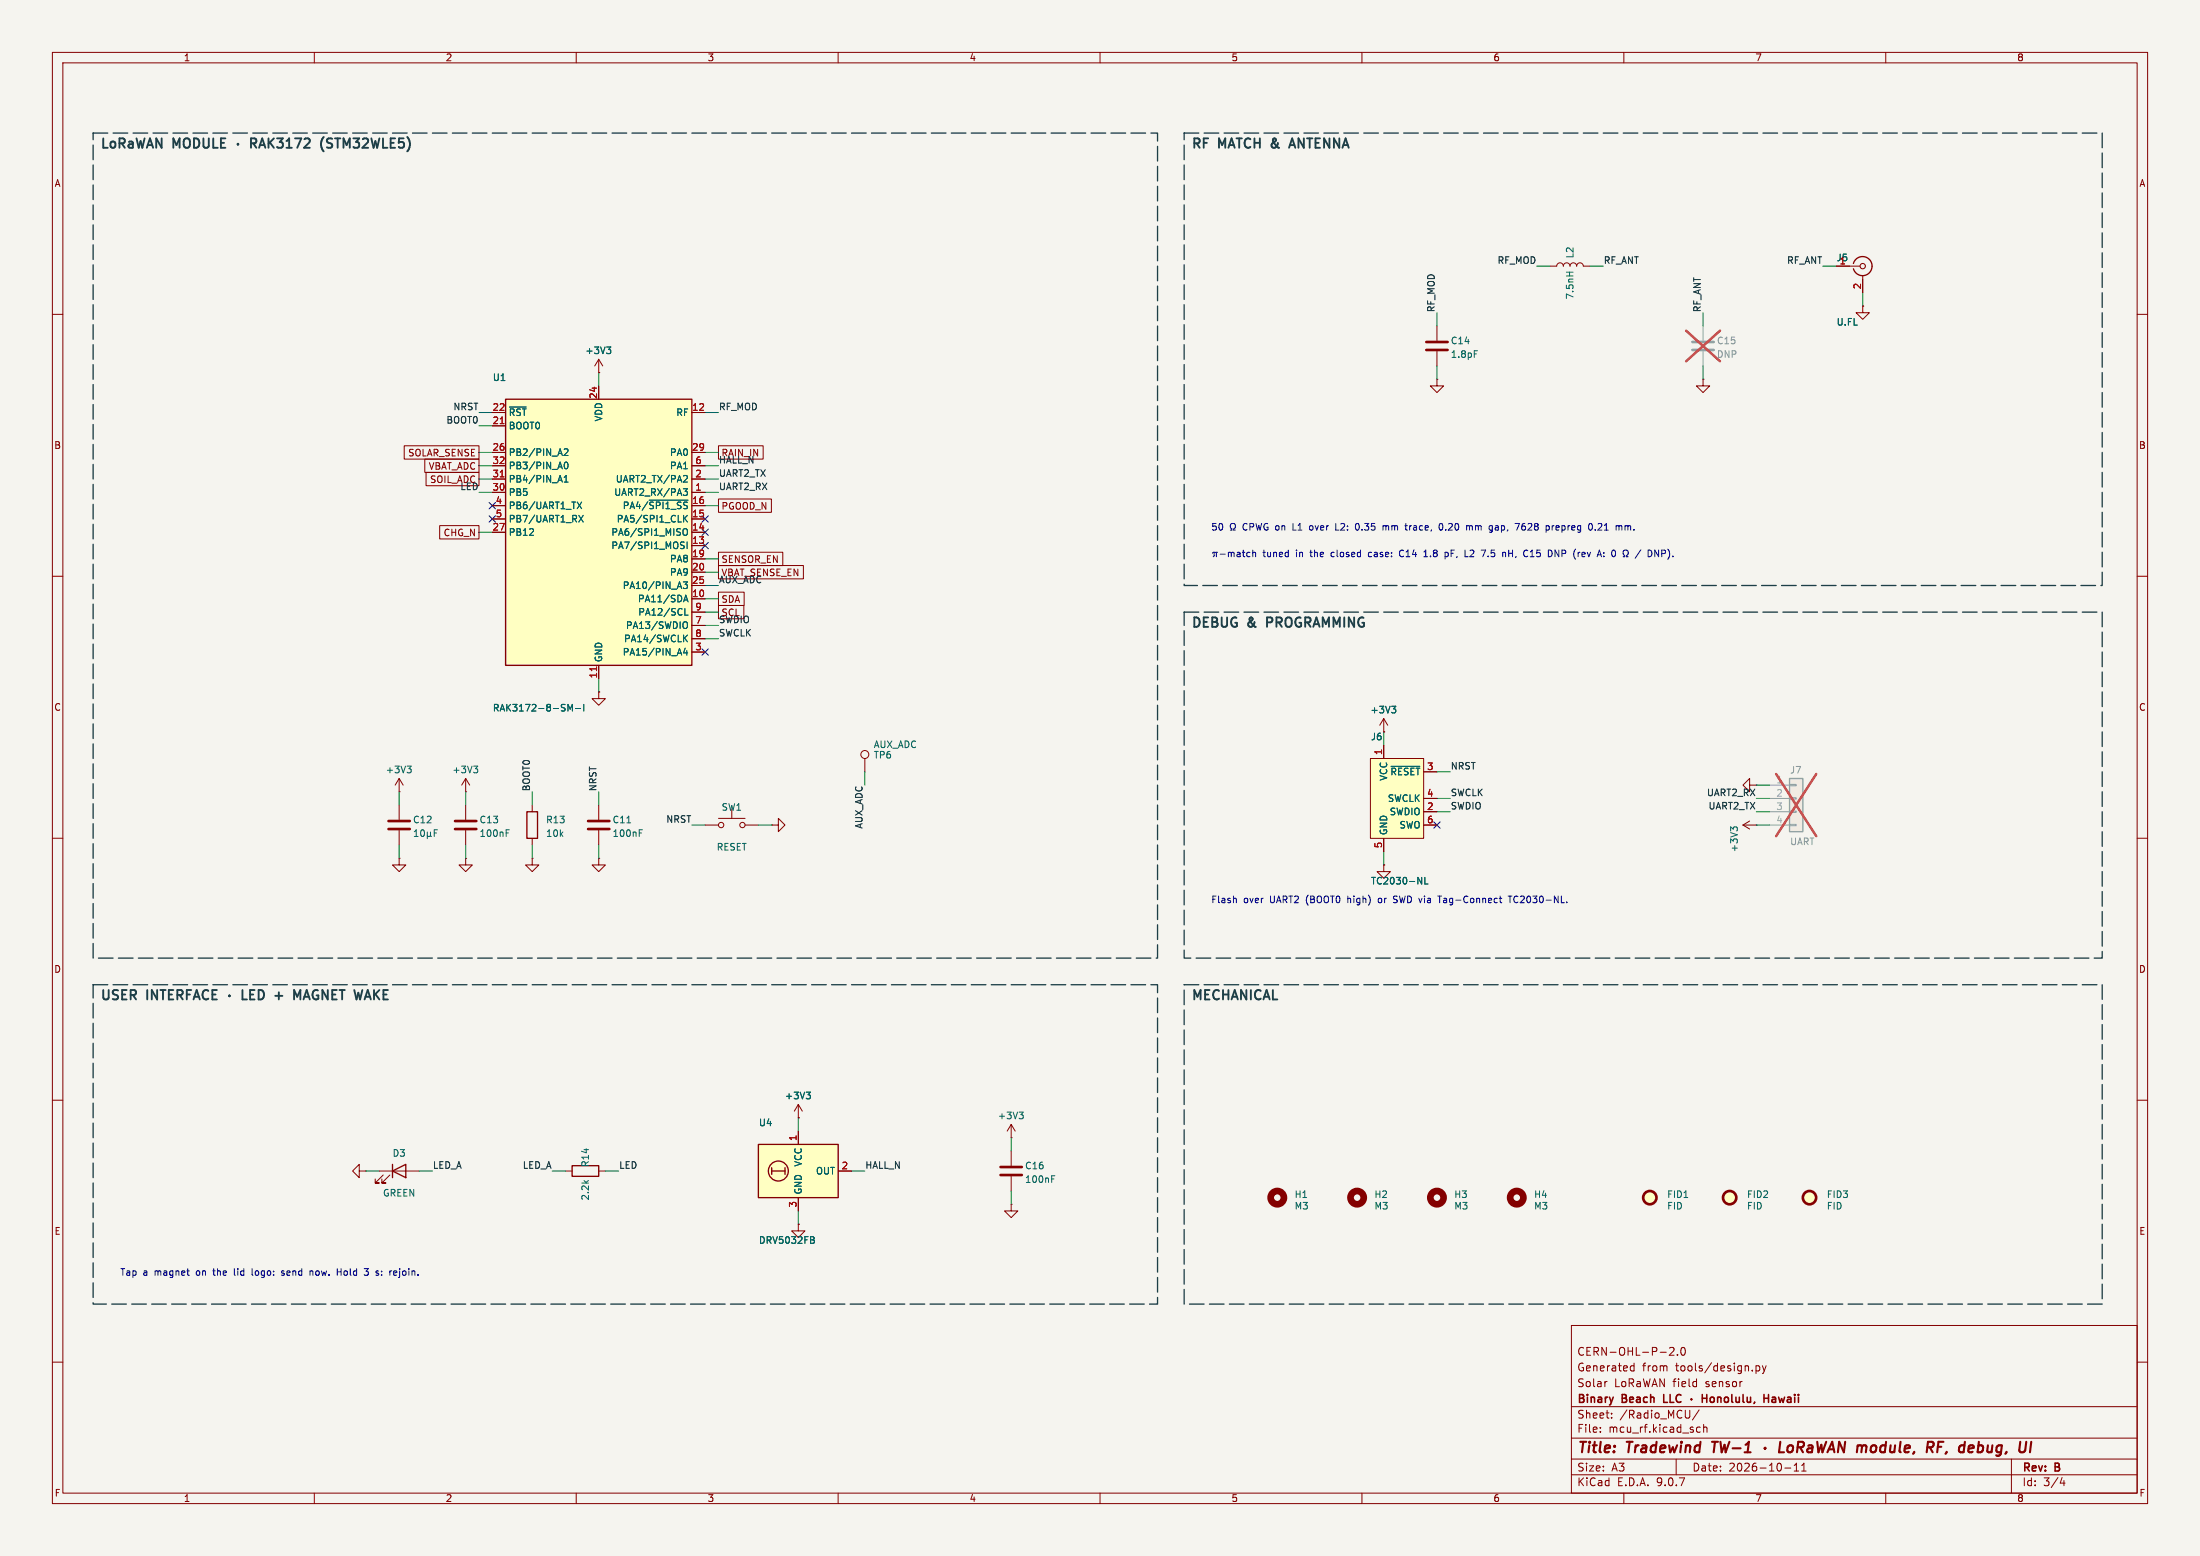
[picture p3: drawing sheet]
<svg xmlns="http://www.w3.org/2000/svg" width="420mm" height="297mm" viewBox="0 0 420 297" stroke-linecap="round" stroke-linejoin="round" font-family="sans-serif">
<path d="M0 0h420v297h-420z" fill="#f5f4ef" stroke="#f5f4ef" stroke-width=".19"/>
<g fill="none" stroke="#840000" stroke-width=".19">
<path d="M10 10h400v277h-400zM12 12h396v273h-396zM60 10v2M110 10v2M160 10v2M210 10v2M260 10v2M310 10v2M360 10v2M10 60h2M408 60h2M10 110h2"/>
<path d="M408 110h2M10 160h2M408 160h2M10 210h2M408 210h2M300 253h108v32h-108zM318.7 257.3l.6-.1 .2 .1 .1 .3-.9 1.1h.9M320.2 258.5v.2M321 257.3l.2-.1a.8 .8 0 0 1 .6 .7 .8 .8 0 0 1-.6 .8l-.2-.2-.1-.4zM10 260h2M300 278.5h108M300 274.5h108"/>
<path d="M300 268.5h108M305.5 273.2v.2M305.5 272.5v.1M306.8 263.7l-.3 .1M307.7 270.5v.2M307.7 269.8v.1M311.4 261.6h.5M311.4 260.8h.5M311.9 260.2v1.5M320 278.5v3M322.6 269.2l-.1 1.3M323.9 273.1l.3 .3 .4-.1"/>
<path d="M324.4 269.1l-1.3 1.9M324.6 272.5l-.4-.1-.3 .3M325.2 272.5l.2-.1 .4 .1 .1 .9M325.2 271.9v1.5M335.2 260.8l.5-.1 .2 .3-.1 .6h-.6M335.2 260.7v1.5M336.4 260.7l.4 1M336.8 261.7l-.4 .5M337.2 260.7l-.4 1M342.5 279.7l.4-.4v1.5M343.9 279.7l.5-.4v1.5M384 278.5v6.5"/>
<path d="M408 260h2M60 285v2M110 285v2M160 285v2M210 285v2M260 285v2M300 281.5h108M310 285v2M340.7 280.2h1.2M342.5 280.8h.9M343.9 280.8h.9M360 285v2"/>
<path d="M393.7 282l-.4 1.1h.9M394 282.6v1"/>
</g>
<g fill="none" stroke="#840000" stroke-width=".4">
<path d="M326.8 275.2h1.2M327.4 275.2l-.3 2M337 276.3l-.1 .2M339.9 275.2l-.3 2h1M341.4 276.1a.52 .52 0 0 1 .5-.2 .52 .52 0 0 1 .4 .4l-.1 .5a.55 .55 0 0 1-.5 .4 .55 .55 0 0 1-.5-.4zM343.2 276.3h.7a.55 .55 0 0 0 .5-.5 .55 .55 0 0 0-.3-.6h-.8l-.3 2M343.6 276.3l.6 .9M345.2 276h.8l-.1 1.2M346 276.3l-.7 .1a.4 .4 0 0 0-.3 .4 .4 .4 0 0 0 .2 .4l.7-.1M346.9 275.2l.2 2 .6-1.4 .2 1.4 .7-2M348.9 277.2l.9-2 .4 2M349.1 276.6h1"/>
<path d="M352.3 275.2l-.3 2-.9-2-.2 2M354.6 276.1a.49 .49 0 0 1 .9 .1M354.6 275.9l-.1 1.3M355.5 276.2a.5 .5 0 0 1 .8-.2l-.1 1.2M355.5 276.2l-.2 1M357.3 276.1a.52 .52 0 0 1 .5-.2 .52 .52 0 0 1 .4 .4l-.1 .5a.55 .55 0 0 1-.5 .4 .55 .55 0 0 1-.5-.4zM360 276a.66 .66 0 0 0-1 .3l-.1 .5 .2 .3h.7M360.1 275.2l-.3 2M360.9 275.9v1.2a.57 .57 0 0 0 .7-.1M361.8 275.9l-.2 1.3M362.8 275.2l-.2 1.7 .3 .3M363.6 276.5l1-.2-.1-.3h-.7l-.2 .9 .2 .3 .6-.1"/>
<path d="M365.4 277.1l-.2 .4M367.9 276.3h.8a.55 .55 0 0 0 .4-.5 .55 .55 0 0 0-.3-.6h-.7l-.3 2M368.4 276.3l.6 .9M369.9 276.2h.7M371 275.2h-.9l-.3 2M377.5 277.1h.8M377.8 275.2l-.3 2M378.3 275.9l-.6 .1"/>
</g>
<g fill="none" stroke="#840000" stroke-width=".3">
<path d="M317.6 266.2v1.5h.7M325 266.2v1.5M325 266.9h.8M325.8 266.2v1.5M326.5 266.8l.3-.1 .4 .1 .1 .6-.2 .2-.3 .1-.3-.2zM327.9 266.8l.2-.1 .4 .1v.9M327.9 266.7v1M329.3 266.8l.4-.1 .3 .3v.4l-.3 .3-.4-.1-.1-.2zM330.6 266.2v1.3l.2 .2M331.4 266.7l.1 .9 .3 .1 .2-.2M332 266.7v1M332.8 266.2v1.3l.2 .2"/>
<path d="M333.5 266.7l.1 .9 .4 .1 .2-.2M334.2 266.7v1M335 267.6l-.2 .3M336.8 266.9h.8M336.8 266.2v1.5M337.6 266.2v1.5M338.8 266.7l-.5 .1M338.8 267.1h-.3a.29 .29 0 0 0-.3 .3 .29 .29 0 0 0 .3 .3h.3"/>
</g>
<path d="M144.8 218.4h15.2v10.2h-15.2z" fill="#ffffc2"/>
<g fill="none" stroke="#840000" stroke-width=".25">
<path d="M353.8 50.3a1.81 1.81 0 0 1 2.8-1 1.81 1.81 0 0 1 0 2.9 1.81 1.81 0 0 1-2.8-.9M100.6 154.9h2v5.1h-2zM144.8 218.4h15.2v10.2h-15.2zM74.9 223.5l2.6-1.3v2.6zM74.9 222.2v2.6M109.2 222.5h5.1v2h-5.1zM147.3 223.5h2.6M147.3 222.9v1.3M149.9 222.9v1.3"/>
<circle cx="148.6" cy="223.5" r="1.9"/>
</g>
<g fill="none" stroke="#840000" stroke-width=".19">
<path d="M295.9 50.8h1.3a.64 .64 0 0 1 .6-.6 .64 .64 0 0 1 .6 .6 .64 .64 0 0 1 .7-.6 .64 .64 0 0 1 .6 .6 .64 .64 0 0 1 .7-.6 .64 .64 0 0 1 .6 .6 .64 .64 0 0 1 .6-.6 .64 .64 0 0 1 .7 .6h1.2M350.5 50.8h4.6M355.6 58.4v1.3h1.3l-1.3 1.3-1.3-1.3h1.3M355.6 58.4h.1M355.6 52.6v3.3M274.3 72.4v1.3h1.3l-1.3 1.2-1.3-1.2h1.3M274.3 72.4h.1M274.3 62.2v2.8M274.3 67.1v2.8M325.1 72.4v1.3h1.3l-1.3 1.2-1.3-1.2h1.3M325.1 72.4h.1M114.3 132.1v1.3h1.3l-1.3 1.2-1.3-1.2h1.3"/>
<path d="M114.3 132.1h.1M101.6 153.7v1.2M76.2 163.8v1.3h1.3l-1.3 1.3-1.3-1.3h1.3M76.2 163.8h.1M101.6 163.8v1.3h1.3l-1.3 1.3-1.3-1.3h1.3M101.6 163.8h.1M101.6 160v1.3M114.3 163.8v1.3h1.3l-1.3 1.3-1.3-1.3h1.3M114.3 163.8h.1M152.4 213.4h.1M152.4 210.8v2.6M152.4 215.9v2.5"/>
<path d="M152.4 210.8l-.8 1.3M152.4 210.8l.8 1.3M193 217.2h.1M193 214.6l-.7 1.3M193 214.6l.8 1.3M193 214.6v2.6M193 219.7v2.8M68.6 223.5v-1.3l-1.3 1.3 1.3 1.3v-1.3h1.2M69.8 223.5h.1M72.4 223.5h7.6M73.2 224.3l-1.6 1.5h.8h-.8v-.8M74.4 224.3l-1.5 1.5h.8h-.8v-.8"/>
<path d="M107.9 223.5h1.3M114.3 223.5h1.3M152.4 228.6v2.5M160 223.5h2.6M193 229.9v1.2h1.3l-1.3 1.3-1.2-1.3h1.2M193 229.9h.1M193 224.5v2.8"/>
</g>
<path d="M299 52h1.3M299.6 52v.7M281.4 66.9h.7M153.9 208.5h.8l-.4 .5M154.5 209l.2 .2v.3l-.2 .2M194.6 212.3h.7l-.4 .5M195.1 212.8l.2 .2v.3l-.2 .2M155.2 236l.2 .3-.2 .4 .3 .2-.1 .3-.2 .1M200.8 225h.4M200.8 224.4h.6" fill="none" stroke="#006464" stroke-width=".19"/>
<path d="M272.3 65.3h4.1M272.3 66.8h4.1M191 222.8h4.1M191 224.3h4.1" fill="none" stroke="#840000" stroke-width=".51"/>
<path d="M323.1 65.3h4.1M323.1 66.8h4.1" fill="none" stroke="#9c9b98" stroke-width=".51"/>
<path d="M325.1 62.2v2.8M325.1 67.1v2.8" fill="none" stroke="#9c9b98" stroke-width=".19"/>
<path d="M321.9 63.1l6.5 5.9M328.4 63.1l-6.5 5.9" fill="none" stroke="#e12e31" stroke-width=".46"/>
<circle cx="355.6" cy="50.8" r=".51" fill="none" stroke="#840000" stroke-width=".2"/>
<path d="M341.6 148.6h2.6v10.2h-2.6z" fill="#ebeae8"/>
<path d="M341.6 148.6h2.6v10.2h-2.6z" fill="none" stroke="#9c9b98" stroke-width=".25"/>
<path d="M337.8 149.9h3.8M337.8 152.4h3.8M337.8 154.9h3.8M337.8 157.5h3.8M341.6 149.7h1.3v.3h-1.3zM341.6 152.3h1.3v.2h-1.3zM341.6 154.8h1.3v.3h-1.3zM341.6 157.4h1.3v.2h-1.3z" fill="none" stroke="#9c9b98" stroke-width=".19"/>
<path d="M339.1 147.7l7.6 11.9M346.7 147.7l-7.6 11.9" fill="none" stroke="#e12e31" stroke-width=".46"/>
<g fill="#ffffc2" stroke="#ffffc2" stroke-width=".19">
<circle cx="330.2" cy="228.6" r="1.27"/>
<circle cx="345.4" cy="228.6" r="1.27"/>
<circle cx="315" cy="228.6" r="1.27"/>
</g>
<g fill="none" stroke="#840000" stroke-width=".51">
<circle cx="315" cy="228.6" r="1.27"/>
<circle cx="330.2" cy="228.6" r="1.27"/>
<circle cx="345.4" cy="228.6" r="1.27"/>
</g>
<path d="M332.7 157.5l1.3 .7M332.7 157.5h2.6M334 149.9v-1.3l-1.3 1.3 1.3 1.2v-1.2h1.3M334 156.7l-1.3 .8M335.3 157.5h.1M335.3 149.9h.1M264.2 165.1v1.3h1.2l-1.2 1.2-1.3-1.2h1.3M264.2 165.1h.1M152.4 233.7v1.2h1.3l-1.3 1.3-1.3-1.3h1.3M152.4 233.7h.1" fill="none" stroke="#840000" stroke-width=".19"/>
<path d="M330.9 158.3l-.5-.5v.8M330.9 158.1l.2-.3h.3l.3 .3" fill="none" stroke="#006464" stroke-width=".19"/>
<g fill="none" stroke="#840000" stroke-width="1.3">
<circle cx="243.8" cy="228.6" r="1.27"/>
<circle cx="259.1" cy="228.6" r="1.27"/>
<circle cx="274.3" cy="228.6" r="1.27"/>
<circle cx="289.6" cy="228.6" r="1.27"/>
</g>
<path d="M261.6 144.8h10.2v15.2h-10.2z" fill="#ffffc2"/>
<g fill="none" stroke="#840000" stroke-width=".19">
<path d="M114.3 71.1h.1M114.3 68.6v2.5M114.3 68.6l-.8 1.3M114.3 68.6l.8 1.3M264.2 139.7h.1M264.2 137.2v2.5M264.2 137.2l-.8 1.2M264.2 137.2l.7 1.2M76.2 153.7v2.8M76.2 158.5v2.8M88.9 151.1h.1M88.9 148.6l-.8 1.3"/>
<path d="M88.9 148.6l.8 1.3M88.9 148.6v2.5M88.9 153.7v2.8M88.9 158.5v2.8M114.3 153.7v2.8M114.3 158.5v2.8M147.3 157.5h1.3v-1.3l1.3 1.3-1.3 1.3v-1.3M147.3 157.5h.1M165.1 144.8v2.5M261.6 144.8h10.2v15.2h-10.2zM264.2 142.2v2.6M271.8 147.3h2.5"/>
<path d="M271.8 152.4h2.5M271.8 154.9h2.5M271.8 157.5h2.5M88.9 163.8v1.3h1.3l-1.3 1.3-1.3-1.3h1.3M88.9 163.8h.1M264.2 160v2.6"/>
<circle cx="165.1" cy="144" r=".76"/>
</g>
<g fill="none" stroke="#006464" stroke-width=".19">
<path d="M115.8 66.2h.8l-.4 .5M116.4 66.7l.2 .3v.3l-.2 .2M265.7 134.8h.8l-.5 .5M266.2 135.3l.3 .2v.3l-.3 .3M79.1 159.7h.7M79.1 158.8l.4-.4v1.3M80.4 158.5l.2-.1a.68 .68 0 0 1 .4 .6 .68 .68 0 0 1-.4 .7l-.3-.5zM81.6 159.5l.2 .2 .4-.2M81.6 158.8v1.3M82.2 159.5l.2 .2M82.2 158.8v.7M82.9 159h.4"/>
<path d="M83.5 158.4h-.6v1.3M90.4 146.2h.8l-.4 .5M91 146.7l.2 .3v.3l-.2 .2M96.6 159h.5M96.6 158.4h.6M119.7 157.1h.7M122 159h.5M122 158.4h.6M265.6 146.3h5.4M270.7 167.5l.7 1.2v-1.2M272 167.5v1.2h.6"/>
</g>
<path d="M74.2 156.7h4M74.2 158.2h4M86.9 156.7h4M86.9 158.2h4M112.3 156.7h4M112.3 158.2h4" fill="none" stroke="#840000" stroke-width=".51"/>
<path d="M96.5 76.2h35.6v50.8h-35.6z" fill="#ffffc2"/>
<path d="M96.5 76.2h35.6v50.8h-35.6z" fill="none" stroke="#840000" stroke-width=".25"/>
<g fill="none" stroke="#840000" stroke-width=".19">
<path d="M350.5 50.8h2.6M355.6 58.4h.1M355.6 53.3v2.6M94 78.7h2.5M114.3 71.1h.1M114.3 73.7v2.5M132.1 78.7h2.5M77.2 85.1h14.2v2.5h-14.2zM81.1 87.6h10.3v2.6h-10.3zM81.3 90.2h10.1v2.5h-10.1zM94 81.3h2.5M94 94h2.5"/>
<path d="M94 86.4h2.5M94 88.9h2.5M94 91.4h2.5M94 96.5h2.5M94 99.1h2.5M132.1 94h2.5M132.1 86.4h2.5M132.1 88.9h2.5M132.1 91.4h2.5M132.1 96.5h2.5M132.1 99.1h2.5M137.2 85.1h8.5v2.5h-8.5z"/>
<path d="M137.2 95.2h10.1v2.6h-10.1zM83.9 100.3h7.5v2.6h-7.5zM94 101.6h2.5M132.1 101.6h2.5M132.1 106.7h2.5M132.1 109.2h2.5M132.1 104.1h2.5M132.1 111.8h2.5M132.1 114.3h2.5M132.1 116.8h2.5M132.1 119.4h2.5M137.2 115.6h4.8v2.5h-4.8z"/>
<path d="M137.2 107.9h16.2v2.6h-16.2zM137.2 105.4h12.2v2.6h-12.2zM137.2 113h4.9v2.6h-4.9zM114.3 132.1h.1M114.3 127v2.5M132.1 121.9h2.5M132.1 124.5h2.5M264.2 139.7h.1M76.2 151.1h.1M76.2 148.6l-.8 1.3M76.2 148.6l.8 1.3M76.2 148.6v2.5"/>
<path d="M134.6 157.5h2.6M137.2 156.2h5M139.7 154.4v1.8M142.2 157.5h2.6M264.2 142.2v2.6M271.8 157.5h2.5M271.8 147.3h2.5M271.8 152.4h2.5M271.8 154.9h2.5M264.2 165.1h.1M264.2 160v2.6M152.4 213.4h.1"/>
<path d="M152.4 215.9v2.5M152.4 233.7h.1M152.4 228.6v2.5M160 223.5h2.6"/>
<circle cx="137.7" cy="157.5" r=".51"/>
<circle cx="141.7" cy="157.5" r=".51"/>
</g>
<path d="M95.5 80.9h.7M95.5 91h.7M113.9 127.3v.7" fill="none" stroke="#a90000" stroke-width=".19"/>
<g fill="none" stroke="#006464" stroke-width=".19">
<path d="M97.3 77.7h3.1M115.8 66.2h.8l-.4 .5M116.4 66.7l.2 .3v.3l-.2 .2M106.9 90.7l.4 1.3M107.7 92h.7M107.7 85.8l.5-.1 .2 .3-.7 .9h.7M107.7 91.1l.4-.4v1.3M107.8 88.3l.2-.1a.68 .68 0 0 1 .5 .6 .68 .68 0 0 1-.5 .7l-.3-.5zM110.2 95.8l.8 1.3M110.5 98.4l.8 1.2M111 95.8l-.8 1.3M111.3 98.4l-.8 1.2"/>
<path d="M123.9 95.5h7.4M130.4 93.3h.8l-.4 .5 .4 .1v.4l-.2 .3h-.4M130.5 98.4v1.2M130.7 90.7l.4 .1 .1 .3-.8 .9h.8M130.7 98.9l.5 .7M131.2 98.4l-.7 .7M130.1 104.1l.4 .1 .1 .3-.2 .2h-.3M130.1 103.4l.5 .1M130.4 101.1l.3-.2a.43 .43 0 0 1 .5 .4v.5a.42 .42 0 0 1-.4 .4 .42 .42 0 0 1-.4-.4zM130.4 111.1h.8l-.4 .5 .4 .1v.5l-.2 .1-.6-.1M130.5 114.9l.4-1.3 .5 1.3M130.6 114.5h.6"/>
<path d="M130.7 118.7a.43 .43 0 0 1 .5 .4v.4a.43 .43 0 0 1-.5 .5M130.7 116.1v1.3h.7M131.2 103.4v1.3M108.4 135.7v-1.3l.4 1 .5-1v1.3M109.9 135.2h.9M111.4 134.4v1.3M130.7 121.8l.5 .7M130.8 123.7l-.3 .9h.8M131.1 124.2v.8M131.2 121.2l-.7 .8M265.7 134.8h.8l-.5 .5M266.2 135.3l.3 .2v.3l-.3 .3"/>
<path d="M77.7 146.2h.8l-.4 .5M78.3 146.7l.2 .3v.3l-.2 .2M265.6 146.3h5.4M270.7 167.5l.7 1.2v-1.2M272 167.5v1.2h.6M153.9 208.5h.8l-.4 .5M154.5 209l.2 .2v.3l-.2 .2M155.2 236l.2 .3-.2 .4 .3 .2-.1 .3-.2 .1"/>
</g>
<g fill="none" stroke="#009600" stroke-width=".19">
<path d="M274.3 59.7v2.5M293.4 50.8h2.5M303.5 50.8h2.6M325.1 59.7v2.5M348 50.8h2.5M355.6 55.9v2.5M91.4 78.7h2.6M114.3 71.1v2.6M134.6 78.7h2.6M274.3 69.9v2.5M325.1 69.9v2.5M91.4 81.3h2.6"/>
<path d="M91.4 91.4h2.6M91.4 94h2.6M91.4 86.4h2.6M91.4 88.9h2.6M134.6 91.4h2.6M134.6 94h2.6M134.6 86.4h2.6M134.6 88.9h2.6M134.6 96.5h2.6M91.4 101.6h2.6M134.6 114.3h2.6M134.6 119.4h2.6"/>
<path d="M134.6 111.8h2.6M134.6 116.8h2.6M134.6 106.7h2.6M134.6 109.2h2.6M114.3 129.5v2.6M134.6 121.9h2.6M264.2 139.7v2.5M76.2 151.1v2.6M88.9 151.1v2.6M101.6 151.1v2.6M114.3 151.1v2.6M132.1 157.5h2.5"/>
<path d="M144.8 157.5h2.5M165.1 147.3v2.6M274.3 152.4h2.6M274.3 154.9h2.6M274.3 147.3h2.6M335.3 152.4h2.5M335.3 154.9h2.5M335.3 157.5h2.5M335.3 149.9h2.5M76.2 161.3v2.5M88.9 161.3v2.5M101.6 161.3v2.5"/>
<path d="M114.3 161.3v2.5M264.2 162.6v2.5M152.4 213.4v2.5M193 217.2v2.5M69.8 223.5h2.6M80 223.5h2.5M105.4 223.5h2.5M115.6 223.5h2.5M152.4 231.1v2.6M162.6 223.5h2.5M193 227.3v2.6"/>
</g>
<g fill="none" stroke="#000084" stroke-width=".19">
<path d="M93.4 98.5l1.2 1.2M93.4 95.9l1.2 1.2M94.6 98.5l-1.2 1.2M94.6 95.9l-1.2 1.2M134 98.5l1.2 1.2M135.2 98.5l-1.2 1.2M134 101l1.2 1.2M134 103.5l1.2 1.2M135.2 101l-1.2 1.2M135.2 103.5l-1.2 1.2M134 123.9l1.2 1.2M135.2 123.9l-1.2 1.2"/>
<path d="M273.7 156.9l1.2 1.2M274.9 156.9l-1.2 1.2"/>
</g>
<g fill="none" stroke="#1d3f47" stroke-width=".36">
<path d="M45.4 27.4v.2M47.9 27.4l.9-.1 .1-.3v-.4l-.3-.2h-.7v1.8M48.3 27.4l.6 .8M49.5 28.2l.6-1.8 .6 1.8M49.6 27.7h.9M51.3 26.4v1.8M51.5 27.2l.8 1M52.3 26.4l-1 1M52.9 26.4h1.1l-.6 .7 .5 .2v.7l-.2 .2h-.6l-.2-.2M54.7 28.2h1M54.7 26.9l.5-.5v1.8M56.3 26.4h1.2l-.8 1.8"/>
<path d="M58.1 26.6l.3-.2h.4l.3 .2v.3v.3l-1.1 1h1.1M61.8 26.2a2.06 2.06 0 0 0 0 2.7M62.4 28.1l.7 .1M62.7 26.4l-.3 .4 .1 .3 .2 .2M246.1 28.2l.6-1.8 .6 1.8M246.3 27.7h.8M241.9 118.8h.7M242.6 117.9h-.7v1.8M43.8 190v.2M46.3 189v1.8h.8M47.7 189.8h.6M48.6 189h-.9v1.8h.9"/>
<path d="M49.4 189a.91 .91 0 0 1 1 .9 .91 .91 0 0 1-1 .9zM52.5 190.1h1.4M53.2 189.4v1.4M56.7 190.3l.6-1.3v1.8M58.1 190.3h.9M58.5 189l-.6 1.8"/>
</g>
<g fill="none" stroke="#0000c2" stroke-width=".19">
<path d="M255 99.9v1.3h.6M259.3 100l-.1-.1a.68 .68 0 0 0-.5 .7 .68 .68 0 0 0 .5 .6l.1-.1M291.1 99.9l-.4 .1a.86 .86 0 0 0 0 1.2l.4-.1M305.6 99.9l-.5 .1M231.8 105.4v.7l-.2 .2M232.2 105.4v.9M232.4 105.4h-.7l-.2 .2M232.9 105.8h1M234.5 105.5l.4-.1 .2 .2M234.5 105.4v.9M234.9 101.2h.3v-.3a.54 .54 0 0 1-.3-.7 .54 .54 0 0 1 .8-.2l.1 .6-.3 .3v.3h.3M235.1 105.6l.1-.2 .3 .1 .1 .8"/>
<path d="M235.1 105.6v.7M236.2 105.5h.5v.8M236.7 105.7l-.4 .1-.2 .2 .2 .3 .4-.1M237.2 105.4h.5M237.3 105v1.1l.4 .2M238.6 105.5l-.3-.1-.3 .3 .1 .5h.5M239.2 105.5l.1-.1 .3 .1 .1 .8M239.2 105v1.3M250.1 100.4l-.1 .2 .1 .5M261.5 105.4l-.3 .3v.3l.3 .3M264 100.3v.9M264 100.5l.4-.2 .2 .2"/>
<path d="M264.6 100.5v.7M264.7 100.3l-.1 .2M267.6 105a.68 .68 0 0 0-.4 .6 .68 .68 0 0 0 .4 .7M269.1 100.3v.9M269.2 100.4l-.1 .2M271.8 106.3h.7M271.8 105.4l.4-.4v1.3M274.8 100l.2-.1a.68 .68 0 0 1 .5 .7 .68 .68 0 0 1-.5 .6l-.3-.5zM275.9 105.5l.3-.1 .3 .3-.1 .5h-.5M279.7 106.3h.6M280.3 100.3l.2 .2M280.5 100.5l.2-.2 .3 .1 .1 .8"/>
<path d="M280.5 100.5v.7M281.3 105.5l-.7 .8h.8M282.8 105h.8l-.5 1.3M285.8 100.3l-.3 .1M285.9 100.7h-.3l-.2 .2 .1 .2 .4 .1M288 105v1.3M288 105.6h.8M291.1 100.5l-.4-.1-.2 .2M292.1 106.3h.8M292.5 105l-.4 .4M296.3 100.3v.9M296.7 100.3l-.4 .3"/>
<path d="M296.9 106.3v-1.3l.7 1.3M297.1 100.4v.7M297.6 100.6l-.6 .2M302.1 106.2l.3 .1M302.4 105.4l-.3 .1M302.6 105.7l-.6 .1M304.5 101.1v.1M305.7 100.5l-.7 .7h.8M310.2 100.5l.4-.2 .2 .2M310.2 100.3v.9M310.8 100.5v.7M310.9 100.3l-.1 .2"/>
<path d="M313.2 104.9l-1 1.7M315.1 105.1l-.5-.1v1.3l.5-.1M317.2 105.7h.5M317.7 105h-.5v1.3M236 171.5v.8M263.2 171.5l-.1 .2 .1 .5M266 172.2l.5 .1M266.6 171h-.3l-.3 .3 .1 .3 .4 .1M274.5 171h.7M274.8 171v1.3M286.2 171.5h.5M286.6 172.3h.1"/>
<path d="M287.9 171h.7M288.3 171v1.3M35.7 242.6h.4M36 243.4h.1M44.7 242.2v1l.2 .2M48.1 242.2v1l.2 .2M54.2 242.6h-.3l-.2 .2 .6 .4M54.3 243.2l-.2 .2h-.4M59.2 242.7l.2-.1h.3v.8M59.2 242.6v.8M64.4 242.8h.7M65.1 242.2v1.2"/>
<path d="M69.5 242.2h.8l-.4 .4 .4 .2v.4l-.2 .2h-.4M72.9 243.3v.1M72.9 242.6v.2M75.3 242.6h.4l.1 .3-.6 .1M75.7 243.4h-.4"/>
</g>
<path d="M17.8 25.4h203.2v157.5h-203.2zM226.1 25.4h175.2v86.4h-175.2zM226.1 116.8h175.2v66.1h-175.2zM17.8 188h203.2v60.9h-203.2zM226.1 188h175.2v60.9h-175.2z" fill="none" stroke="#1d3f47" stroke-width=".25" stroke-dasharray="2.8 1"/>
<g font-size="2.8" fill="#840000">
<text x="301" y="277.9">Title:</text>
<text x="310.6" y="277.9">Tradewind</text>
<text x="327.7" y="277.9">TW-1</text>
<text x="371.9" y="277.9">RF,</text>
<text x="378.9" y="277.9">debug,</text>
</g>
<g font-size="2.5" fill="#1d3f47">
<text x="19" y="28.5">LoRaWAN</text>
<text x="33.1" y="28.5">MODULE</text>
<text x="63.5" y="28.5">(STM32WLE5)</text>
<text x="227.3" y="28.5">RF</text>
<text x="232.8" y="28.5">MATCH &amp;</text>
<text x="247.8" y="28.5">ANTENNA</text>
<text x="227.3" y="119.9">DEBUG</text>
<text x="238.3" y="119.9">&amp;</text>
<text x="242.7" y="119.9">PROGRAMMING</text>
<text x="19" y="191">USER</text>
<text x="28.2" y="191">INTERFACE</text>
<text x="54.8" y="191">+</text>
<text x="59.1" y="191">MAGNET WAKE</text>
<text x="227.3" y="191">MECHANICAL</text>
</g>
<g font-size="2.1" fill="#840000">
<text x="301" y="262">Generated</text>
<text x="301" y="259">CERN-OHL-P-2.0</text>
<text x="313.5" y="262">from</text>
<text x="319.9" y="262">tools/design.py</text>
<text x="301" y="268.2">Binary</text>
<text x="301" y="265">Solar</text>
<text x="308.1" y="265">LoRaWAN field</text>
<text x="309.7" y="268.2">Beach</text>
<text x="318.3" y="268.2">LLC</text>
<text x="325.7" y="265">sensor</text>
<text x="339.2" y="268.2">Hawaii</text>
<text x="301" y="273.7">File:</text>
<text x="301" y="271">Sheet:</text>
<text x="307.1" y="273.7">mcu_rf.kicad_sch</text>
<text x="309.2" y="271">/Radio_MCU/</text>
<text x="301" y="281.1">Size:</text>
<text x="307.6" y="281.1">A3</text>
<text x="323" y="281.1">Date:</text>
<text x="330" y="281.1">2026-10-11</text>
<text x="386" y="281.3">Rev:</text>
<text x="392.4" y="281.3">B</text>
<text x="301" y="283.9">KiCad</text>
<text x="308.7" y="283.9">E.D.A.</text>
<text x="316.3" y="283.9">9.0.7</text>
<text x="386" y="283.9">Id:</text>
<text x="390.1" y="283.9">3/4</text>
</g>
<g font-size="1.8" fill="#840000">
<text x="35" y="11.9">1</text>
<text x="85" y="11.9">2</text>
<text x="135" y="11.9">3</text>
<text x="185" y="11.9">4</text>
<text x="235" y="11.9">5</text>
<text x="285" y="11.9">6</text>
<text x="335" y="11.9">7</text>
<text x="385" y="11.9">8</text>
<text x="10.3" y="35.9">A</text>
<text x="408.3" y="35.9">A</text>
<text x="10.3" y="85.9">B</text>
<text x="77.8" y="87.3">SOLAR_SENSE</text>
<text x="81.7" y="89.9">VBAT_ADC</text>
<text x="137.6" y="87.3">RAIN_IN</text>
<text x="408.2" y="85.9">B</text>
<text x="82" y="92.4">SOIL_ADC</text>
<text x="137.6" y="97.5">PGOOD_N</text>
<text x="84.6" y="102.6">CHG_N</text>
<text x="137.6" y="107.6">SENSOR_EN</text>
<text x="137.6" y="110.2">VBAT_SENSE_EN</text>
<text x="137.6" y="115.3">SDA</text>
<text x="10.3" y="135.9">C</text>
<text x="408.2" y="135.9">C</text>
<text x="10.3" y="185.9">D</text>
<text x="408.2" y="185.9">D</text>
<text x="10.3" y="235.9">E</text>
<text x="408.3" y="235.9">E</text>
<text x="10.3" y="285.9">F</text>
<text x="35" y="286.9">1</text>
<text x="85" y="286.9">2</text>
<text x="135" y="286.9">3</text>
<text x="185" y="286.9">4</text>
<text x="235" y="286.9">5</text>
<text x="285" y="286.9">6</text>
<text x="335" y="286.9">7</text>
<text x="385" y="286.9">8</text>
<text x="408.3" y="285.9">F</text>
</g>
<g font-size="1.8" fill="#0f0f0f">
<text x="285.8" y="50.5">RF_MOD</text>
<text x="306.1" y="50.5">RF_ANT</text>
<text x="341.1" y="50.5">RF_ANT</text>
<text x="274" y="59.7" transform="rotate(-90 274 59.7)">RF_MOD</text>
<text x="324.8" y="59.7" transform="rotate(-90 324.8 59.7)">RF_ANT</text>
<text x="85.1" y="80.9">BOOT0</text>
<text x="86.5" y="78.4">NRST</text>
<text x="137.2" y="78.4">RF_MOD</text>
<text x="137.2" y="88.6">HALL_N</text>
<text x="87.8" y="93.6">LED</text>
<text x="137.2" y="91.1">UART2_TX</text>
<text x="137.2" y="93.6">UART2_RX</text>
<text x="137.2" y="111.4">AUX_ADC</text>
<text x="137.2" y="119">SWDIO</text>
<text x="137.6" y="117.8">SCL</text>
<text x="137.2" y="121.6">SWCLK</text>
<text x="276.9" y="147">NRST</text>
<text x="101.3" y="151.1" transform="rotate(-90 101.3 151.1)">BOOT0</text>
<text x="114" y="151.1" transform="rotate(-90 114 151.1)">NRST</text>
<text x="276.9" y="152.1">SWCLK</text>
<text x="276.9" y="154.6">SWDIO</text>
<text x="325.8" y="152.1">UART2_RX</text>
<text x="326.1" y="154.6">UART2_TX</text>
<text x="127.1" y="157.1">NRST</text>
<text x="164.8" y="158.3" transform="rotate(-90 164.8 158.3)">AUX_ADC</text>
<text x="82.5" y="223.2">LED_A</text>
<text x="99.7" y="223.2">LED_A</text>
<text x="118.1" y="223.2">LED</text>
<text x="165.1" y="223.2">HALL_N</text>
</g>
<g font-size="1.8" fill="#006464">
<text x="300.6" y="49.4" transform="rotate(-90 300.6 49.4)">L2</text>
<text x="350.5" y="50.1">J5</text>
<text x="300.6" y="57.3" transform="rotate(-90 300.6 57.3)">7.5nH</text>
<text x="276.9" y="65.9">C14</text>
<text x="350.5" y="62.3">U.FL</text>
<text x="111.7" y="67.8">+3V3</text>
<text x="276.9" y="68.5">1.8pF</text>
<text x="94" y="72.9">U1</text>
<text x="97" y="82.1">BOOT0</text>
<text x="97" y="79.6">~{RST}</text>
<text x="115.2" y="80.5" transform="rotate(-90 115.2 80.5)">VDD</text>
<text x="129" y="79.6">RF</text>
<text x="97" y="87.2">PB2/PIN_A2</text>
<text x="97" y="89.8">PB3/PIN_A0</text>
<text x="127.8" y="87.2">PA0</text>
<text x="127.8" y="89.8">PA1</text>
<text x="97" y="94.8">PB5</text>
<text x="97" y="92.3">PB4/PIN_A1</text>
<text x="117.2" y="94.8">UART2_RX/PA3</text>
<text x="117.5" y="92.3">UART2_TX/PA2</text>
<text x="97" y="97.4">PB6/UART1_TX</text>
<text x="97" y="99.9">PB7/UART1_RX</text>
<text x="117.6" y="99.9">PA5/SPI1_CLK</text>
<text x="118.8" y="97.4">PA4/~{SPI1_SS}</text>
<text x="97" y="102.5">PB12</text>
<text x="116.6" y="102.5">PA6/SPI1_MISO</text>
<text x="116.6" y="105">PA7/SPI1_MOSI</text>
<text x="127.8" y="107.5">PA8</text>
<text x="118.8" y="112.6">PA10/PIN_A3</text>
<text x="127.8" y="110.1">PA9</text>
<text x="121.7" y="115.2">PA11/SDA</text>
<text x="121.8" y="117.7">PA12/SCL</text>
<text x="118.8" y="125.3">PA15/PIN_A4</text>
<text x="119" y="122.8">PA14/SWCLK</text>
<text x="119.4" y="120.2">PA13/SWDIO</text>
<text x="115.2" y="126.5" transform="rotate(-90 115.2 126.5)">GND</text>
<text x="94" y="136">RAK3172-8-SM-I</text>
<text x="261.5" y="136.4">+3V3</text>
<text x="166.7" y="143">AUX_ADC</text>
<text x="261.6" y="141.5">J6</text>
<text x="73.6" y="147.8">+3V3</text>
<text x="86.3" y="147.8">+3V3</text>
<text x="166.7" y="145">TP6</text>
<text x="265" y="149.1" transform="rotate(-90 265 149.1)">VCC</text>
<text x="265.3" y="148.2">~{RESET}</text>
<text x="137.7" y="154.9">SW1</text>
<text x="264.8" y="153.3">SWCLK</text>
<text x="265.2" y="155.8">SWDIO</text>
<text x="78.7" y="157.3">C12</text>
<text x="91.4" y="159.9">100nF</text>
<text x="91.4" y="157.3">C13</text>
<text x="104.1" y="159.9">10k</text>
<text x="104.1" y="157.3">R13</text>
<text x="116.8" y="159.9">100nF</text>
<text x="116.8" y="157.3">C11</text>
<text x="265" y="159.5" transform="rotate(-90 265 159.5)">GND</text>
<text x="267.1" y="158.3">SWO</text>
<text x="136.7" y="162.5">RESET</text>
<text x="331.9" y="162.8" transform="rotate(-90 331.9 162.8)">+3V3</text>
<text x="261.6" y="169">TC2030-NL</text>
<text x="144.8" y="215.2">U4</text>
<text x="149.8" y="210">+3V3</text>
<text x="190.4" y="213.8">+3V3</text>
<text x="74.9" y="221">D3</text>
<text x="112.6" y="222.9" transform="rotate(-90 112.6 222.9)">R14</text>
<text x="153.3" y="222.8" transform="rotate(-90 153.3 222.8)">VCC</text>
<text x="155.7" y="224.4">OUT</text>
<text x="195.6" y="226">100nF</text>
<text x="195.6" y="223.4">C16</text>
<text x="73" y="228.6">GREEN</text>
<text x="112.6" y="229.2" transform="rotate(-90 112.6 229.2)">2.2k</text>
<text x="153.3" y="228.1" transform="rotate(-90 153.3 228.1)">GND</text>
<text x="247" y="231.1">M3</text>
<text x="247" y="228.9">H1</text>
<text x="262.3" y="231.1">M3</text>
<text x="262.3" y="228.9">H2</text>
<text x="277.5" y="231.1">M3</text>
<text x="277.5" y="228.9">H3</text>
<text x="292.8" y="231.1">M3</text>
<text x="292.8" y="228.9">H4</text>
<text x="318.2" y="228.9">FID1</text>
<text x="318.2" y="231.1">FID</text>
<text x="333.4" y="228.9">FID2</text>
<text x="333.4" y="231.1">FID</text>
<text x="348.6" y="228.9">FID3</text>
<text x="348.6" y="231.1">FID</text>
<text x="144.8" y="237.6">DRV5032FB</text>
</g>
<g font-size="1.8" fill="#a90000">
<text x="351.1" y="50.5">1</text>
<text x="355.3" y="55.3" transform="rotate(-90 355.3 55.3)">2</text>
<text x="114" y="76.2" transform="rotate(-90 114 76.2)">24</text>
<text x="93.9" y="81">21</text>
<text x="93.9" y="78.5">22</text>
<text x="132" y="78.5">12</text>
<text x="93.9" y="86.1">26</text>
<text x="93.9" y="88.6">32</text>
<text x="132" y="86.1">29</text>
<text x="132.6" y="88.6">6</text>
<text x="93.9" y="93.7">30</text>
<text x="93.9" y="91.2">31</text>
<text x="132.6" y="91.2">2</text>
<text x="132.6" y="93.7">1</text>
<text x="93.9" y="101.3">27</text>
<text x="94.5" y="96.3">4</text>
<text x="94.5" y="98.8">5</text>
<text x="132" y="96.3">16</text>
<text x="132" y="98.8">15</text>
<text x="132" y="101.3">14</text>
<text x="132" y="106.4">19</text>
<text x="132" y="103.9">13</text>
<text x="132" y="109">20</text>
<text x="132" y="111.5">25</text>
<text x="132" y="114">10</text>
<text x="132.6" y="116.6">9</text>
<text x="132.6" y="119.1">7</text>
<text x="132.6" y="121.7">8</text>
<text x="132.6" y="124.2">3</text>
<text x="114" y="129.6" transform="rotate(-90 114 129.6)">11</text>
<text x="263.9" y="144.2" transform="rotate(-90 263.9 144.2)">1</text>
<text x="272.3" y="147.1">3</text>
<text x="272.3" y="152.1">4</text>
<text x="272.3" y="154.7">2</text>
<text x="263.9" y="162" transform="rotate(-90 263.9 162)">5</text>
<text x="272.3" y="157.2">6</text>
<text x="152.1" y="217.9" transform="rotate(-90 152.1 217.9)">1</text>
<text x="160.6" y="223.3">2</text>
<text x="152.1" y="230.6" transform="rotate(-90 152.1 230.6)">3</text>
</g>
<g font-size="1.8" fill="#939391">
<text x="327.7" y="65.9">C15</text>
<text x="327.7" y="68.5">DNP</text>
<text x="341.6" y="147.9">J7</text>
<text x="341.6" y="161.5">UART</text>
</g>
<g font-size="1.8" fill="#0000c2">
<text x="231.1" y="101.4">50</text>
<text x="237.4" y="101.4">CPWG on</text>
<text x="247.3" y="101.4">L1</text>
<text x="250.7" y="101.4">over</text>
<text x="255.8" y="101.4">L2:</text>
<text x="259.8" y="101.4">0.35</text>
<text x="265.2" y="101.4">mm</text>
<text x="269.8" y="101.4">trace,</text>
<text x="276.4" y="101.4">0.20</text>
<text x="281.8" y="101.4">mm</text>
<text x="286.4" y="101.4">gap,</text>
<text x="291.6" y="101.4">7628</text>
<text x="297.6" y="101.4">prepreg</text>
<text x="306" y="101.4">0.21</text>
<text x="311.4" y="101.4">mm.</text>
<text x="241.1" y="106.4">tuned</text>
<text x="247.5" y="106.4">in</text>
<text x="250.4" y="106.4">the</text>
<text x="254.6" y="106.4">closed</text>
<text x="261.9" y="106.4">case:</text>
<text x="268" y="106.4">C14</text>
<text x="272.9" y="106.4">1.8</text>
<text x="277.1" y="106.4">pF,</text>
<text x="281.1" y="106.4">L2</text>
<text x="284.5" y="106.4">7.5</text>
<text x="288.7" y="106.4">nH,</text>
<text x="293" y="106.4">C15</text>
<text x="297.8" y="106.4">DNP</text>
<text x="302.9" y="106.4">(rev</text>
<text x="307.7" y="106.4">A: 0</text>
<text x="315.6" y="106.4">/</text>
<text x="318.1" y="106.4">DNP).</text>
<text x="231.1" y="172.5">Flash</text>
<text x="237.4" y="172.5">over</text>
<text x="242.6" y="172.5">UART2</text>
<text x="249.6" y="172.5">(BOOT0</text>
<text x="257.7" y="172.5">high)</text>
<text x="263.8" y="172.5">or</text>
<text x="266.9" y="172.5">SWD via</text>
<text x="275.9" y="172.5">Tag-Connect</text>
<text x="289.5" y="172.5">TC2030-NL.</text>
<text x="22.9" y="243.6">Tap</text>
<text x="27.3" y="243.6">a</text>
<text x="29.6" y="243.6">magnet</text>
<text x="37.7" y="243.6">on</text>
<text x="41.2" y="243.6">the</text>
<text x="45.3" y="243.6">lid</text>
<text x="48.9" y="243.6">logo:</text>
<text x="54.8" y="243.6">send</text>
<text x="60.4" y="243.6">now.</text>
<text x="65.8" y="243.6">Hold</text>
<text x="71.3" y="243.6">3</text>
<text x="73.7" y="243.6">s:</text>
<text x="76.5" y="243.6">rejoin.</text>
</g>
<g font-size="1.8" fill="#a5a4a2">
<text x="339" y="149.6">1</text>
<text x="339" y="152.1">2</text>
<text x="339" y="154.7">3</text>
<text x="339" y="157.2">4</text>
</g>
</svg>
